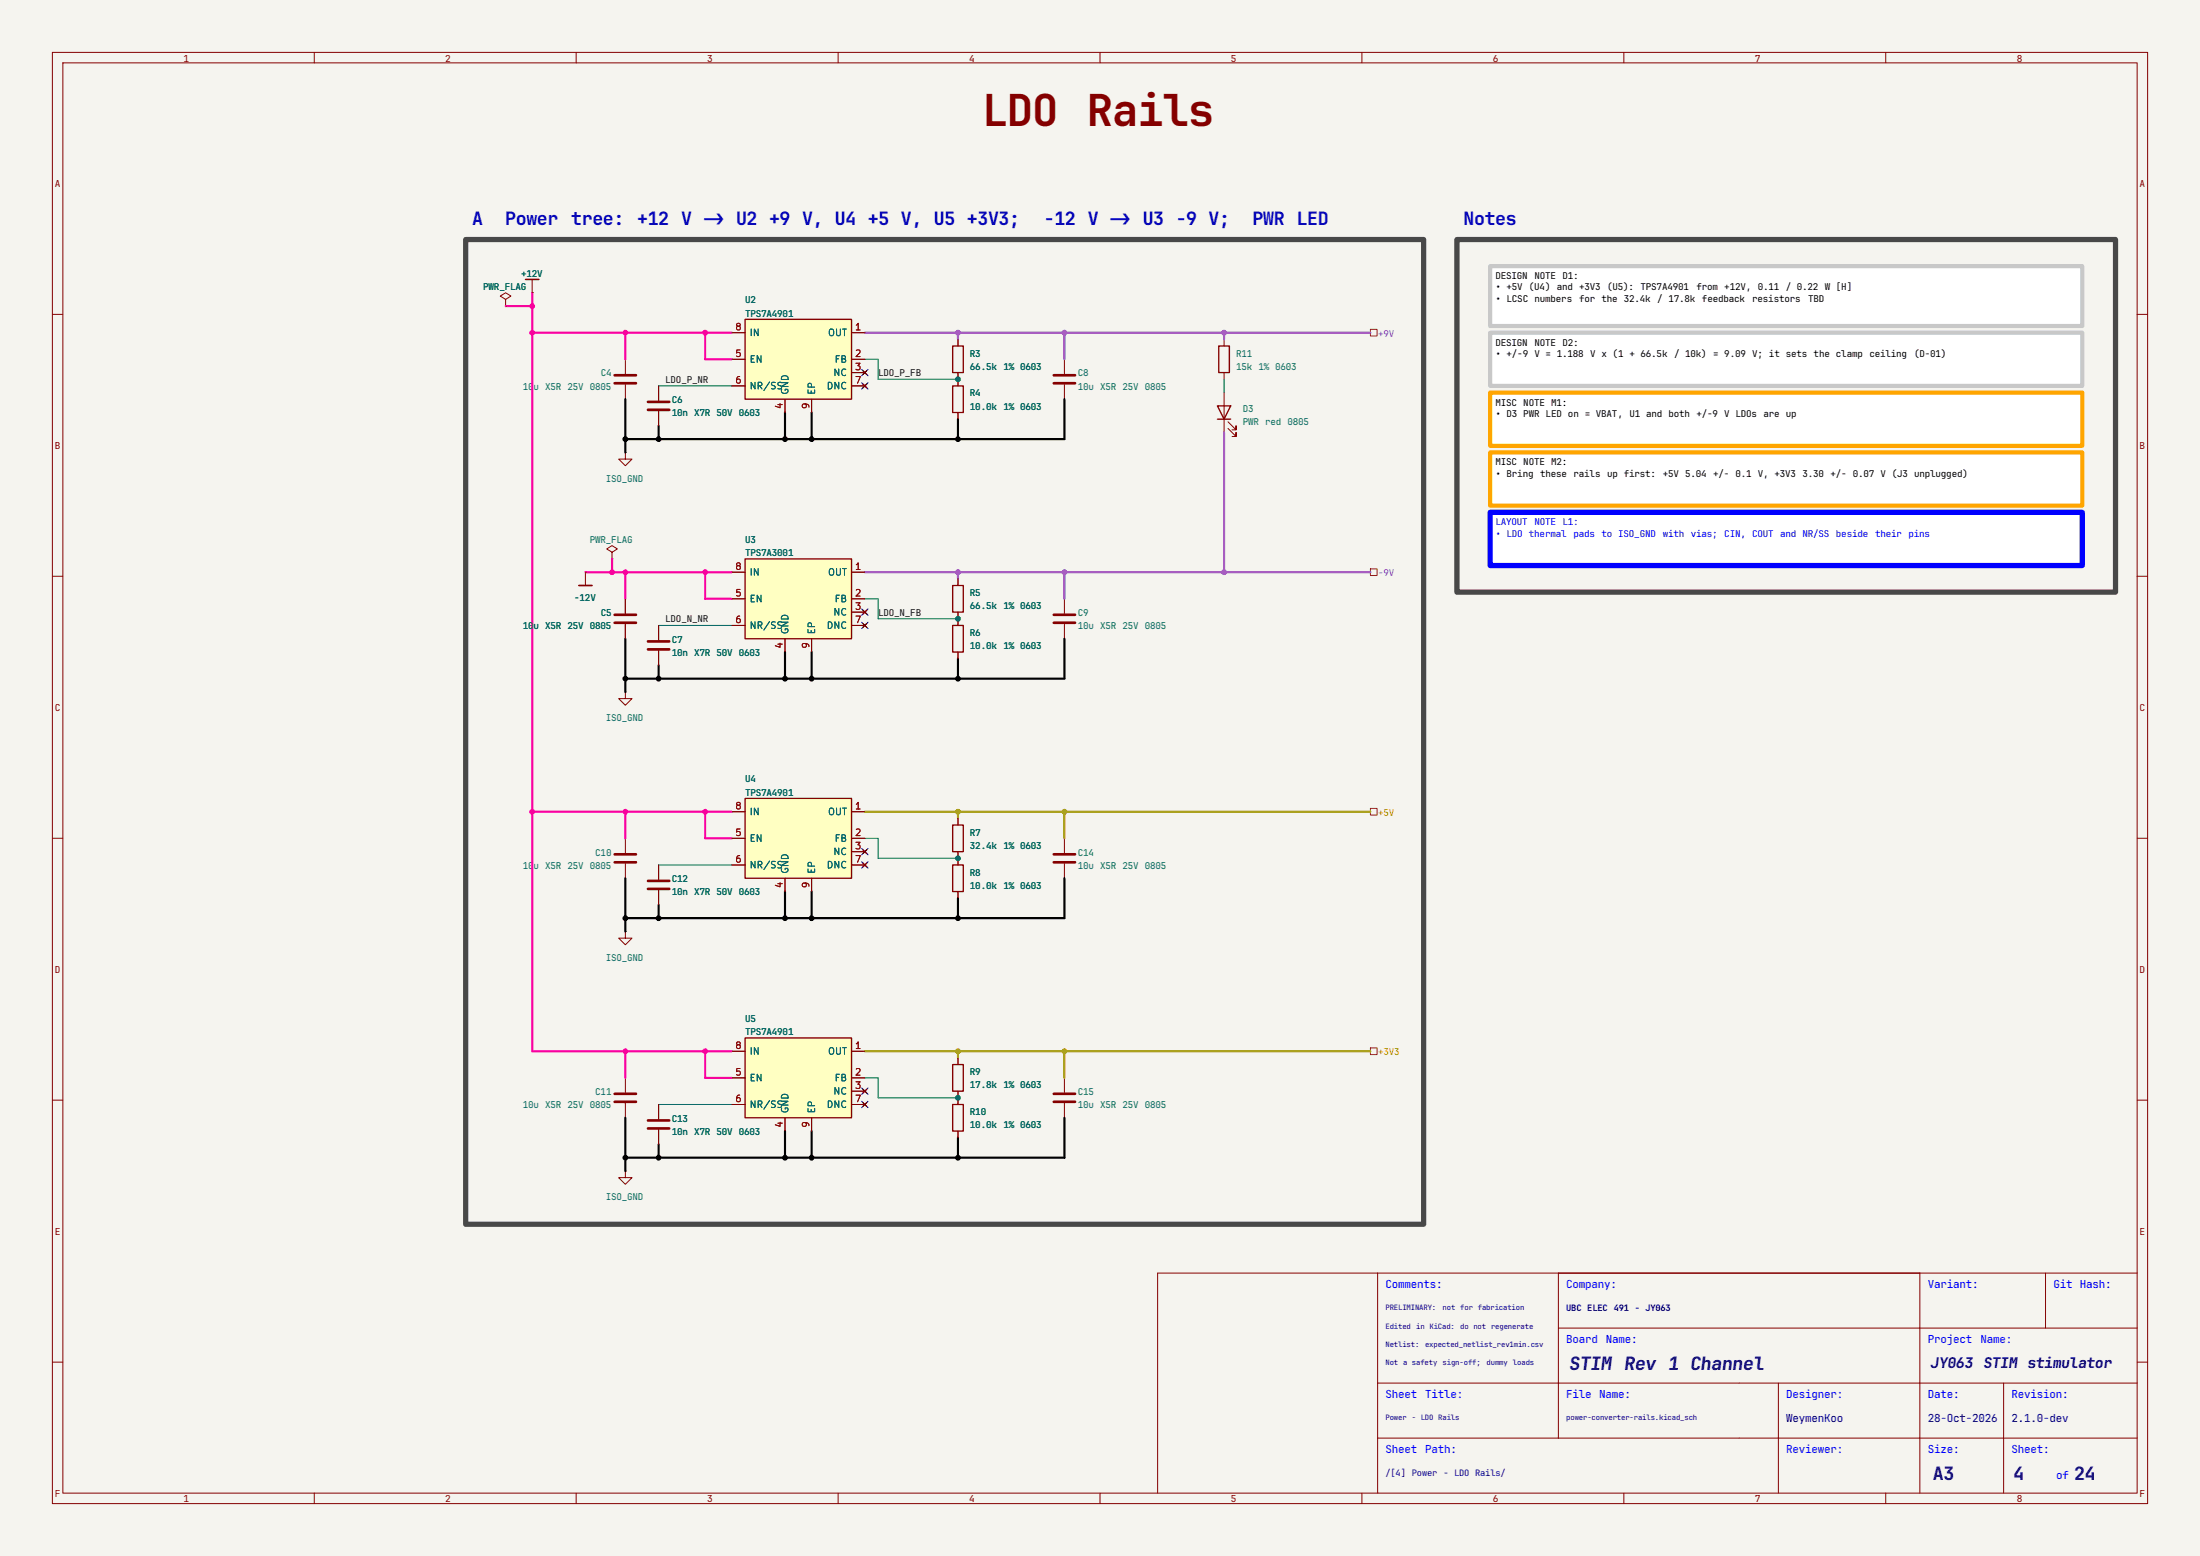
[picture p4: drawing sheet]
<svg xmlns="http://www.w3.org/2000/svg" width="420mm" height="297mm" viewBox="0 0 420 297" stroke-linecap="round" stroke-linejoin="round" font-family="sans-serif">
<path d="M0 0h420v297h-420z" fill="#f5f4ef" stroke="#f5f4ef" stroke-width=".19"/>
<g fill="none" stroke="#840000" stroke-width=".19">
<path d="M10 10h400v277h-400zM12 12h396v273h-396zM60 10v2M110 10v2M160 10v2M210 10v2M260 10v2M310 10v2M360 10v2M10 60h2M408 60h2M10 110h2"/>
<path d="M408 110h2M10 160h2M408 160h2M10 210h2M408 210h2M263 243v42M297.5 253.5h110.5M297.5 243v31.5M366.5 243v42M390.5 243v10.5M408 243h-187v42M10 260h2"/>
<path d="M263 274.5h145M263 264h145M339.5 264v21M382.5 264v21M408 260h2M60 285v2M110 285v2M160 285v2M210 285v2M260 285v2M310 285v2M360 285v2"/>
</g>
<g fill="#fff">
<path d="M284.5 86.4h113v10.1h-113z"/>
<path d="M284.5 63.5h113v10.2h-113z"/>
<path d="M284.5 74.9h113v10.2h-113z"/>
<path d="M284.5 97.8h113v10.2h-113z"/>
<path d="M284.5 50.8h113v11.4h-113z"/>
</g>
<path d="M117.3 163.1h4.1M117.3 164.6h4.1" fill="none" stroke="#840000" stroke-width=".51"/>
<path d="M119.4 160v2.8M119.4 164.8v2.8M182.9 163.8v1.3M182.9 170.2v1.3M182.9 201.9v1.3M182.9 208.3v1.3" fill="none" stroke="#840000" stroke-width=".19"/>
<path d="M181.9 165.1h2v5.1h-2zM181.9 203.2h2v5.1h-2z" fill="none" stroke="#840000" stroke-width=".25"/>
<path d="M142.2 106.7h20.4v15.2h-20.4z" fill="#ffffc2"/>
<path d="M181.9 66h2v5.1h-2zM181.9 73.7h2v5h-2zM142.2 106.7h20.4v15.2h-20.4zM181.9 119.4h2v5.1h-2zM181.9 111.8h2v5h-2z" fill="none" stroke="#840000" stroke-width=".25"/>
<g fill="none" stroke="#840000" stroke-width=".19">
<path d="M119.4 68.6v2.8M119.4 73.4v2.8M125.7 73.7v2.8M125.7 78.5v2.8M182.9 64.8v1.2M182.9 71.1v2.6M182.9 78.7v1.3M119.4 86.4v1.2h1.2l-1.2 1.3-1.3-1.3h1.3M119.4 86.4h.1M116.8 105.4l1.1-.6-1.1-.7-1 .7 1 .6v1.3M116.8 106.7h.1M139.7 109.2h2.5"/>
<path d="M139.7 114.3h2.5M139.7 119.4h2.5M162.6 109.2h2.5M162.6 114.3h2.5M162.6 116.8h2.5M162.6 119.4h2.5M164.7 116.5l.8 .7M164.7 119l.8 .8M165.5 116.5l-.8 .7M165.5 119l-.8 .8M182.9 110.5v1.3M182.9 116.8v2.6"/>
<path d="M149.9 121.9v2.6M154.9 121.9v2.6M182.9 124.5v1.2"/>
</g>
<path d="M117.3 71.6h4.1M117.3 73.2h4.1M123.7 76.7h4.1M123.7 78.2h4.1" fill="none" stroke="#840000" stroke-width=".51"/>
<path d="M142.2 61h20.4v15.2h-20.4z" fill="#ffffc2"/>
<path d="M142.2 61h20.4v15.2h-20.4zM232.4 77.5h2.5l-1.2 2.5zM232.7 66h2v5.1h-2zM232.4 80h2.5M181.9 157.5h2v5.1h-2z" fill="none" stroke="#840000" stroke-width=".25"/>
<g fill="none" stroke="#840000" stroke-width=".19">
<path d="M139.7 63.5h2.5M139.7 68.6h2.5M139.7 73.7h2.5M149.9 76.2v2.5M154.9 76.2v2.5M162.6 63.5h2.5M162.6 68.6h2.5M162.6 71.1h2.5M162.6 73.7h2.5M164.7 70.7l.8 .8M164.7 73.3l.8 .7M165.5 70.7l-.8 .8"/>
<path d="M165.5 73.3l-.8 .7M233.7 64.8v1.2M233.7 71.1v1.3M233.7 74.9v7.7M234.4 81.8l1.6 1.5v-.7v.7h-.8M234.4 80.5l1.6 1.5v-.7v.7h-.8M182.9 156.2v1.3M182.9 162.6v1.2M203.2 205.7v2.8M203.2 210.6v2.8"/>
</g>
<path d="M201.2 208.8h4M201.2 210.3h4" fill="none" stroke="#840000" stroke-width=".51"/>
<path d="M142.2 152.4h20.4v15.2h-20.4z" fill="#ffffc2"/>
<path d="M142.2 152.4h20.4v15.2h-20.4z" fill="none" stroke="#840000" stroke-width=".25"/>
<g fill="none" stroke="#840000" stroke-width=".19">
<path d="M96.5 57.2l1-.7-1-.6-1 .6 1 .7v1.2M96.5 58.4h.1M101.6 55.9h.1M101.6 53.3v2.6M203.2 68.6v2.8M203.2 73.4v2.8M203.2 114.3v2.8M203.2 119.1v2.8M139.7 154.9h2.5M162.6 154.9h2.5M119.4 177.8v1.3h1.2l-1.2 1.2-1.3-1.2h1.3M119.4 177.8h.1"/>
<path d="M139.7 160h2.5M139.7 165.1h2.5M149.9 167.6v2.6M154.9 167.6v2.6M162.6 160h2.5M162.6 162.6h2.5M162.6 165.1h2.5M164.7 162.2l.8 .7M164.7 164.7l.8 .8M165.5 162.2l-.8 .7M165.5 164.7l-.8 .8M203.2 160v2.8"/>
<path d="M203.2 164.8v2.8M119.4 205.7v2.8M119.4 210.6v2.8M119.4 223.5v1.3h1.2l-1.2 1.3-1.3-1.3h1.3M119.4 223.5h.1"/>
</g>
<path d="M201.2 71.6h4M201.2 73.2h4M201.2 117.3h4M201.2 118.9h4M201.2 163.1h4M201.2 164.6h4M117.3 208.8h4.1M117.3 210.3h4.1" fill="none" stroke="#840000" stroke-width=".51"/>
<path d="M100.3 53.3h2.6" fill="none" stroke="#840000" stroke-width=".3"/>
<path d="M142.2 198.1h20.4v15.3h-20.4z" fill="#ffffc2"/>
<path d="M142.2 198.1h20.4v15.3h-20.4zM181.9 210.8h2v5.1h-2z" fill="none" stroke="#840000" stroke-width=".25"/>
<g fill="none" stroke="#840000" stroke-width=".19">
<path d="M96.5 58.4h.1M101.6 55.9h.1M125.7 73.7v2.8M125.7 78.5v2.8M139.7 63.5h2.5M139.7 68.6h2.5M139.7 73.7h2.5M149.9 76.2v2.5M154.9 76.2v2.5M162.6 63.5h2.5M162.6 68.6h2.5M162.6 71.1h2.5"/>
<path d="M162.6 73.7h2.5M164.7 70.7l.8 .8M164.7 73.3l.8 .7M165.5 70.7l-.8 .8M165.5 73.3l-.8 .7M182.9 64.8v1.2M182.9 71.1v2.6M182.9 78.7v1.3M111.8 109.2h.1M111.8 109.2v2.6M119.4 114.3v2.8M119.4 119.1v2.8"/>
<path d="M125.7 119.4v2.8M139.7 109.2h2.5M139.7 114.3h2.5M139.7 119.4h2.5M162.6 109.2h2.5M162.6 114.3h2.5M162.6 116.8h2.5M162.6 119.4h2.5M164.7 116.5l.8 .7M164.7 119l.8 .8M165.5 116.5l-.8 .7M165.5 119l-.8 .8"/>
<path d="M182.9 110.5v1.3M182.9 116.8v2.6M119.4 132.1v1.3h1.2l-1.2 1.2-1.3-1.2h1.3M119.4 132.1h.1M125.7 124.2v2.8M149.9 121.9v2.6M154.9 121.9v2.6M182.9 124.5v1.2M139.7 154.9h2.5M162.6 154.9h2.5M182.9 156.2v1.3M125.7 165.1v2.8"/>
<path d="M125.7 169.9v2.8M139.7 160h2.5M139.7 165.1h2.5M149.9 167.6v2.6M154.9 167.6v2.6M162.6 160h2.5M162.6 162.6h2.5M162.6 165.1h2.5M164.7 162.2l.8 .7M164.7 164.7l.8 .8M165.5 162.2l-.8 .7M165.5 164.7l-.8 .8"/>
<path d="M182.9 162.6v2.5M182.9 170.2v1.3M125.7 210.8v2.8M125.7 215.6v2.8M139.7 200.7h2.5M139.7 205.7h2.5M139.7 210.8h2.5M149.9 213.4v2.5M154.9 213.4v2.5M162.6 200.7h2.5M162.6 205.7h2.5M162.6 208.3h2.5"/>
<path d="M162.6 210.8h2.5M164.7 207.9l.8 .8M164.7 210.4l.8 .8M165.5 207.9l-.8 .8M165.5 210.4l-.8 .8M182.9 201.9v1.3M182.9 208.3v2.5M182.9 215.9v1.3"/>
</g>
<path d="M117.3 117.3h4.1M117.3 118.9h4.1M123.7 122.4h4.1M123.7 124h4.1M123.7 168.1h4.1M123.7 169.7h4.1M123.7 213.9h4.1M123.7 215.4h4.1" fill="none" stroke="#840000" stroke-width=".51"/>
<path d="M110.5 111.8h2.5" fill="none" stroke="#840000" stroke-width=".3"/>
<path d="M261.6 62.9h1.3v1.2h-1.3zM261.6 108.6h1.3v1.3h-1.3zM261.6 154.3h1.3v1.3h-1.3zM261.6 200h1.3v1.3h-1.3z" fill="none" stroke="#725600" stroke-width=".19"/>
<path d="M125.7 73.7h14M165.1 68.6h2.5v3.8h15.3M233.7 72.4v2.5M125.7 119.4h14M165.1 114.3h2.5v3.8h15.3M125.7 165.1h14M165.1 160h2.5v3.8h15.3M125.7 210.8h14M165.1 205.7h2.5v3.9h15.3" fill="none" stroke="#009600" stroke-width=".19"/>
<g fill="none" stroke="#ff00ab" stroke-width=".41">
<path d="M96.5 58.4h5.1M101.6 55.9v144.8h38.1M101.6 63.5h38.1M119.4 63.5v5.1M134.6 63.5v5.1h5.1M111.8 109.2h27.9M116.8 106.7v2.5M119.4 109.2v5.1M134.6 109.2v5.1h5.1M101.6 154.9h38.1M119.4 154.9v5.1M134.6 154.9v5.1h5.1"/>
<path d="M119.4 200.7v5M134.6 200.7v5h5.1"/>
</g>
<g fill="none" stroke="#000" stroke-width=".41">
<path d="M119.4 76.2v10.2M149.9 78.7v5.1M154.9 78.7v5.1M203.2 76.2v7.6h-83.8M125.7 81.3v2.5M182.9 80v3.8M119.4 121.9v10.2M125.7 127v2.5M149.9 124.5v5M154.9 124.5v5M182.9 125.7v3.8M203.2 121.9v7.6h-83.8"/>
<path d="M119.4 167.6v10.2M125.7 172.7v2.6M149.9 170.2v5.1M154.9 170.2v5.1M182.9 171.5v3.8M203.2 167.6v7.7h-83.8M119.4 213.4v10.1M125.7 218.4v2.6M149.9 215.9v5.1M154.9 215.9v5.1M182.9 217.2v3.8M203.2 213.4v7.6h-83.8"/>
</g>
<path d="M165.1 63.5h96.5M182.9 63.5v1.3M203.2 63.5v5.1M233.7 63.5v1.3M233.7 82.6v26.6M165.1 109.2h96.5M182.9 109.2v1.3M203.2 109.2v5.1" fill="none" stroke="#963cc8" stroke-width=".41"/>
<path d="M165.1 154.9h96.5M182.9 154.9v1.3M203.2 154.9v5.1M165.1 200.7h96.5M182.9 200.7v1.2M203.2 200.7v5" fill="none" stroke="#a29b00" stroke-width=".41"/>
<g fill="none" stroke="#000084" stroke-width=".19">
<path d="M164.5 70.5l1.2 1.2M164.5 73.1l1.2 1.2M165.7 70.5l-1.2 1.2M165.7 73.1l-1.2 1.2M164.5 116.2l1.2 1.2M164.5 118.8l1.2 1.2M165.7 116.2l-1.2 1.2M165.7 118.8l-1.2 1.2M164.5 164.5l1.2 1.2M164.5 162l1.2 1.2M165.7 164.5l-1.2 1.2M165.7 162l-1.2 1.2"/>
<path d="M164.5 207.7l1.2 1.2M164.5 210.2l1.2 1.2M165.7 207.7l-1.2 1.2M165.7 210.2l-1.2 1.2"/>
</g>
<path d="M284.5 74.9h113v10.2h-113zM284.5 86.4h113v10.1h-113z" fill="none" stroke="#ffa500" stroke-width=".8"/>
<path d="M284.5 50.8h113v11.4h-113zM284.5 63.5h113v10.2h-113z" fill="none" stroke="#c8c8c8" stroke-width=".8"/>
<path d="M284.5 97.8h113v10.2h-113z" fill="none" stroke="#00f" stroke-width="1"/>
<path d="M88.9 45.7h182.9v188h-182.9zM278.1 45.7h125.8v67.3h-125.8z" fill="none" stroke="#484848" stroke-width="1"/>
<g fill="#963cc8" stroke="#963cc8" stroke-width=".19">
<circle cx="233.7" cy="63.5" r=".46"/>
<circle cx="233.7" cy="109.2" r=".46"/>
<circle cx="203.2" cy="109.2" r=".46"/>
<circle cx="203.2" cy="63.5" r=".46"/>
<circle cx="182.9" cy="63.5" r=".46"/>
<circle cx="182.9" cy="109.2" r=".46"/>
</g>
<g fill="#ff00ab" stroke="#ff00ab" stroke-width=".19">
<circle cx="101.6" cy="63.5" r=".46"/>
<circle cx="101.6" cy="58.4" r=".46"/>
<circle cx="119.4" cy="109.2" r=".46"/>
<circle cx="134.6" cy="109.2" r=".46"/>
<circle cx="116.8" cy="109.2" r=".46"/>
<circle cx="134.6" cy="63.5" r=".46"/>
<circle cx="101.6" cy="154.9" r=".46"/>
<circle cx="119.4" cy="154.9" r=".46"/>
<circle cx="134.6" cy="154.9" r=".46"/>
<circle cx="119.4" cy="63.5" r=".46"/>
<circle cx="119.4" cy="200.7" r=".46"/>
<circle cx="134.6" cy="200.7" r=".46"/>
</g>
<g fill="#a29b00" stroke="#a29b00" stroke-width=".19">
<circle cx="182.9" cy="154.9" r=".46"/>
<circle cx="203.2" cy="154.9" r=".46"/>
<circle cx="182.9" cy="200.7" r=".46"/>
<circle cx="203.2" cy="200.7" r=".46"/>
</g>
<g fill="#000" stroke="#000" stroke-width=".19">
<circle cx="119.4" cy="83.8" r=".46"/>
<circle cx="125.7" cy="83.8" r=".46"/>
<circle cx="149.9" cy="83.8" r=".46"/>
<circle cx="154.9" cy="83.8" r=".46"/>
<circle cx="182.9" cy="83.8" r=".46"/>
<circle cx="119.4" cy="129.5" r=".46"/>
<circle cx="125.7" cy="129.5" r=".46"/>
<circle cx="149.9" cy="129.5" r=".46"/>
<circle cx="154.9" cy="129.5" r=".46"/>
<circle cx="182.9" cy="129.5" r=".46"/>
<circle cx="119.4" cy="175.3" r=".46"/>
<circle cx="125.7" cy="175.3" r=".46"/>
<circle cx="149.9" cy="175.3" r=".46"/>
<circle cx="154.9" cy="175.3" r=".46"/>
<circle cx="182.9" cy="175.3" r=".46"/>
<circle cx="119.4" cy="221" r=".46"/>
<circle cx="125.7" cy="221" r=".46"/>
<circle cx="149.9" cy="221" r=".46"/>
<circle cx="154.9" cy="221" r=".46"/>
<circle cx="182.9" cy="221" r=".46"/>
</g>
<g fill="#009600" stroke="#009600" stroke-width=".19">
<circle cx="182.9" cy="72.4" r=".46"/>
<circle cx="182.9" cy="118.1" r=".46"/>
<circle cx="182.9" cy="163.8" r=".46"/>
<circle cx="182.9" cy="209.6" r=".46"/>
</g>
<text font-size="8.4" fill="#840000" x="187.3" y="24.1">LDO Rails</text>
<g font-size="3.5" fill="#0000c2">
<text x="90.2" y="42.9">A</text>
<text x="96.5" y="42.9">Power</text>
<text x="109.1" y="42.9">tree:</text>
<text x="121.6" y="42.9">+12 V -&gt;U2 +9 V, U4 +5 V, U5 +3V3;</text>
<text x="199.3" y="42.9">-12 V -&gt;U3 -9 V;</text>
<text x="239.1" y="42.9">PWR LED</text>
<text x="279.4" y="42.9">Notes</text>
</g>
<g font-size="3.5" fill="#00007f">
<text x="299.5" y="261.5">STIM Rev 1 Channel</text>
<text x="369" y="282.5">A3</text>
<text x="384.4" y="282.5">4</text>
<text x="396" y="282.5">24</text>
</g>
<g font-size="2.8" fill="#00007f">
<text x="368.5" y="261.2">JY063</text>
<text x="378.6" y="261.2">STIM stimulator</text>
</g>
<g font-size="2.1" fill="#00f">
<text x="264.5" y="245.9">Comments:</text>
<text x="299" y="245.9">Company:</text>
<text x="368" y="245.9">Variant:</text>
<text x="392" y="245.9">Git Hash:</text>
<text x="299" y="256.4">Board</text>
<text x="306.6" y="256.4">Name:</text>
<text x="368" y="256.4">Project</text>
<text x="378.1" y="256.4">Name:</text>
<text x="264.5" y="266.9">Sheet</text>
<text x="272.1" y="266.9">Title:</text>
<text x="299" y="266.9">File Name:</text>
<text x="341" y="266.9">Designer:</text>
<text x="368" y="266.9">Date:</text>
<text x="384" y="266.9">Revision:</text>
<text x="264.5" y="277.4">Sheet</text>
<text x="272.1" y="277.4">Path:</text>
<text x="341" y="277.4">Reviewer:</text>
<text x="368" y="277.4">Size:</text>
<text x="384" y="277.4">Sheet:</text>
<text x="392.5" y="282.4">of</text>
</g>
<g font-size="2.1" fill="#00007f">
<text x="341" y="271.4">WeymenKoo</text>
<text x="368" y="271.4">28-Oct-2026</text>
<text x="384" y="271.4">2.1.0-dev</text>
</g>
<g font-size="1.8" fill="#840000">
<text x="35" y="11.8">1</text>
<text x="85" y="11.8">2</text>
<text x="135" y="11.8">3</text>
<text x="185" y="11.8">4</text>
<text x="235" y="11.8">5</text>
<text x="285" y="11.8">6</text>
<text x="335" y="11.8">7</text>
<text x="385" y="11.8">8</text>
<text x="10.5" y="35.8">A</text>
<text x="408.4" y="35.8">A</text>
<text x="10.5" y="85.8">B</text>
<text x="408.4" y="85.8">B</text>
<text x="10.5" y="135.8">C</text>
<text x="408.4" y="135.8">C</text>
<text x="10.5" y="185.8">D</text>
<text x="408.4" y="185.8">D</text>
<text x="10.5" y="235.8">E</text>
<text x="408.4" y="235.8">E</text>
<text x="10.5" y="285.8">F</text>
<text x="35" y="286.8">1</text>
<text x="85" y="286.8">2</text>
<text x="135" y="286.8">3</text>
<text x="185" y="286.8">4</text>
<text x="235" y="286.8">5</text>
<text x="285" y="286.8">6</text>
<text x="335" y="286.8">7</text>
<text x="385" y="286.8">8</text>
<text x="408.4" y="285.8">F</text>
</g>
<g font-size="1.8" fill="#006464">
<text x="99.5" y="52.8">+12V</text>
<text x="92.3" y="55.4">PWR_FLAG</text>
<text x="142.2" y="57.9">U2</text>
<text x="142.2" y="60.4">TPS7A4901</text>
<text x="114.7" y="71.9">C4</text>
<text x="185.2" y="68.1">R3</text>
<text x="185.2" y="70.6">66.5k</text>
<text x="191.6" y="70.6">1% 0603</text>
<text x="205.7" y="71.9">C8</text>
<text x="236" y="68.1">R11</text>
<text x="236" y="70.6">15k 1% 0603</text>
<text x="99.8" y="74.4">10u X5R 25V 0805</text>
<text x="128.3" y="76.9">C6</text>
<text x="185.2" y="75.7">R4</text>
<text x="205.7" y="74.4">10u X5R 25V 0805</text>
<text x="128.3" y="79.5">10n X7R 50V 0603</text>
<text x="185.2" y="78.2">10.0k</text>
<text x="191.6" y="78.2">1% 0603</text>
<text x="237.2" y="78.6">D3</text>
<text x="237.2" y="81.1">PWR red 0805</text>
<text x="115.6" y="91.9">ISO_GND</text>
<text x="112.6" y="103.6">PWR_FLAG</text>
<text x="142.2" y="103.6">U3</text>
<text x="142.2" y="106.2">TPS7A3001</text>
<text x="185.2" y="113.8">R5</text>
<text x="109.6" y="114.8">-12V</text>
<text x="114.7" y="117.6">C5</text>
<text x="185.2" y="116.3">66.5k</text>
<text x="191.6" y="116.3">1% 0603</text>
<text x="205.7" y="117.6">C9</text>
<text x="99.8" y="120.1">10u X5R 25V 0805</text>
<text x="128.3" y="125.2">10n X7R 50V 0603</text>
<text x="128.3" y="122.7">C7</text>
<text x="185.2" y="121.4">R6</text>
<text x="185.2" y="123.9">10.0k</text>
<text x="191.6" y="123.9">1% 0603</text>
<text x="205.7" y="120.1">10u X5R 25V 0805</text>
<text x="115.6" y="137.7">ISO_GND</text>
<text x="142.2" y="149.3">U4</text>
<text x="142.2" y="151.9">TPS7A4901</text>
<text x="185.2" y="159.5">R7</text>
<text x="99.8" y="165.8">10u X5R 25V 0805</text>
<text x="113.6" y="163.3">C10</text>
<text x="185.2" y="167.1">R8</text>
<text x="185.2" y="162">32.4k</text>
<text x="191.6" y="162">1% 0603</text>
<text x="205.7" y="165.8">10u X5R 25V 0805</text>
<text x="205.7" y="163.3">C14</text>
<text x="128.3" y="170.9">10n X7R 50V 0603</text>
<text x="128.3" y="168.4">C12</text>
<text x="185.2" y="169.7">10.0k</text>
<text x="191.6" y="169.7">1% 0603</text>
<text x="115.6" y="183.4">ISO_GND</text>
<text x="142.2" y="195.1">U5</text>
<text x="142.2" y="197.6">TPS7A4901</text>
<text x="113.6" y="209">C11</text>
<text x="185.2" y="205.2">R9</text>
<text x="185.2" y="207.8">17.8k</text>
<text x="191.6" y="207.8">1% 0603</text>
<text x="205.7" y="209">C15</text>
<text x="99.8" y="211.6">10u X5R 25V 0805</text>
<text x="128.3" y="214.1">C13</text>
<text x="185.2" y="212.8">R10</text>
<text x="185.2" y="215.4">10.0k</text>
<text x="191.6" y="215.4">1% 0603</text>
<text x="205.7" y="211.6">10u X5R 25V 0805</text>
<text x="128.3" y="216.6">10n X7R 50V 0603</text>
<text x="115.6" y="229.1">ISO_GND</text>
</g>
<g font-size="1.8">
<text x="285.5" y="53.3">DESIGN</text>
<text x="292.9" y="53.3">NOTE D1:</text>
<text x="285.5" y="55.4">• +5V (U4) and +3V3 (U5):</text>
<text x="285.5" y="57.6">• LCSC numbers</text>
<text x="301.5" y="57.6">for the 32.4k</text>
<text x="313.2" y="55.4">TPS7A4901</text>
<text x="316.4" y="57.6">/ 17.8k</text>
<text x="323.8" y="55.4">from +12V,</text>
<text x="324.9" y="57.6">feedback</text>
<text x="334.5" y="57.6">resistors</text>
<text x="335.6" y="55.4">0.11 / 0.22 W [H]</text>
<text x="345.2" y="57.6">TBD</text>
<text x="285.5" y="66">DESIGN</text>
<text x="292.9" y="66">NOTE D2:</text>
<text x="285.5" y="68.1">• +/-9 V = 1.188</text>
<text x="303.6" y="68.1">V x (1 + 66.5k</text>
<text x="319.6" y="68.1">/ 10k) = 9.09 V; it sets the clamp</text>
<text x="356.9" y="68.1">ceiling</text>
<text x="365.4" y="68.1">(D-01)</text>
<text x="285.5" y="77.4">MISC NOTE M1:</text>
<text x="285.5" y="79.6">• D3 PWR LED on = VBAT,</text>
<text x="311.1" y="79.6">U1 and both +/-9 V LDOs are up</text>
<text x="285.5" y="88.8">MISC NOTE M2:</text>
<text x="285.5" y="91">• Bring</text>
<text x="294" y="91">these</text>
<text x="300.4" y="91">rails</text>
<text x="306.8" y="91">up first:</text>
<text x="317.5" y="91">+5V 5.04 +/- 0.1 V, +3V3 3.30 +/- 0.07 V (J3 unplugged)</text>
</g>
<g font-size="1.8" fill="#963cc8">
<text x="263.1" y="64.2">+9V</text>
<text x="263.1" y="110">-9V</text>
</g>
<g font-size="1.8" fill="#0f0f0f">
<text x="167.6" y="71.8">LDO_P_FB</text>
<text x="127" y="73.1">LDO_P_NR</text>
<text x="127" y="118.8">LDO_N_NR</text>
<text x="167.6" y="117.5">LDO_N_FB</text>
</g>
<g font-size="1.8" fill="#00f">
<text x="285.5" y="100.3">LAYOUT</text>
<text x="292.9" y="100.3">NOTE L1:</text>
<text x="285.5" y="102.4">• LDO thermal</text>
<text x="300.4" y="102.4">pads to ISO_GND</text>
<text x="317.5" y="102.4">with vias;</text>
<text x="329.2" y="102.4">CIN, COUT and NR/SS</text>
<text x="350.5" y="102.4">beside</text>
<text x="358" y="102.4">their</text>
<text x="364.3" y="102.4">pins</text>
</g>
<g font-size="1.8" fill="#a29b00">
<text x="263.1" y="155.7">+5V</text>
<text x="263.1" y="201.4">+3V3</text>
</g>
<g font-size="1.7" fill="#00007f">
<text x="299" y="250.2">UBC ELEC 491 - JY063</text>
<text x="264.5" y="281.7">/[4] Power</text>
<text x="275.6" y="281.7">- LDO Rails/</text>
</g>
<g font-size="1.4" fill="#00007f">
<text x="264.5" y="250.1">PRELIMINARY:</text>
<text x="275.4" y="250.1">not for fabrication</text>
<text x="264.5" y="253.6">Edited</text>
<text x="264.5" y="257.1">Netlist:</text>
<text x="270.4" y="253.6">in KiCad:</text>
<text x="272.1" y="257.1">expected_netlist_rev1min.csv</text>
<text x="278.8" y="253.6">do not regenerate</text>
<text x="264.5" y="260.6">Not a safety</text>
<text x="275.4" y="260.6">sign-off;</text>
<text x="283.8" y="260.6">dummy</text>
<text x="288.8" y="260.6">loads</text>
<text x="264.5" y="271.1">Power</text>
<text x="269.5" y="271.1">- LDO Rails</text>
<text x="299" y="271.1">power-converter-rails.kicad_sch</text>
</g>
<g font-size="1.3" fill="#a90000">
<text x="140.2" y="63.4">8</text>
<text x="163.1" y="63.4">1</text>
<text x="140.2" y="68.4">5</text>
<text x="163.1" y="68.4">2</text>
<text x="163.1" y="71">3</text>
<text x="140.2" y="73.5">6</text>
<text x="163.1" y="73.5">7</text>
<text x="149.7" y="78.2" transform="rotate(-90 149.7 78.2)">4</text>
<text x="154.8" y="78.2" transform="rotate(-90 154.8 78.2)">9</text>
<text x="140.2" y="109.1">8</text>
<text x="163.1" y="109.1">1</text>
<text x="140.2" y="114.2">5</text>
<text x="140.2" y="119.2">6</text>
<text x="163.1" y="114.2">2</text>
<text x="163.1" y="116.7">3</text>
<text x="163.1" y="119.2">7</text>
<text x="149.7" y="123.9" transform="rotate(-90 149.7 123.9)">4</text>
<text x="154.8" y="123.9" transform="rotate(-90 154.8 123.9)">9</text>
<text x="140.2" y="154.8">8</text>
<text x="163.1" y="154.8">1</text>
<text x="140.2" y="159.9">5</text>
<text x="163.1" y="159.9">2</text>
<text x="140.2" y="165">6</text>
<text x="163.1" y="162.4">3</text>
<text x="163.1" y="165">7</text>
<text x="149.7" y="169.6" transform="rotate(-90 149.7 169.6)">4</text>
<text x="154.8" y="169.6" transform="rotate(-90 154.8 169.6)">9</text>
<text x="140.2" y="200.5">8</text>
<text x="163.1" y="200.5">1</text>
<text x="140.2" y="205.6">5</text>
<text x="163.1" y="205.6">2</text>
<text x="163.1" y="208.1">3</text>
<text x="140.2" y="210.7">6</text>
<text x="149.7" y="215.4" transform="rotate(-90 149.7 215.4)">4</text>
<text x="154.8" y="215.4" transform="rotate(-90 154.8 215.4)">9</text>
<text x="163.1" y="210.7">7</text>
</g>
<g font-size="1.3" fill="#006464">
<text x="143" y="64.5">IN</text>
<text x="157.9" y="64.5">OUT</text>
<text x="143" y="69.5">EN</text>
<text x="159.2" y="69.5">FB</text>
<text x="143" y="74.6">NR/SS</text>
<text x="150.8" y="75.5" transform="rotate(-90 150.8 75.5)">GND</text>
<text x="155.9" y="75.5" transform="rotate(-90 155.9 75.5)">EP</text>
<text x="157.7" y="74.6">DNC</text>
<text x="159" y="72.1">NC</text>
<text x="143" y="110.2">IN</text>
<text x="157.9" y="110.2">OUT</text>
<text x="143" y="115.3">EN</text>
<text x="159" y="117.8">NC</text>
<text x="159.2" y="115.3">FB</text>
<text x="143" y="120.3">NR/SS</text>
<text x="150.8" y="121.2" transform="rotate(-90 150.8 121.2)">GND</text>
<text x="155.9" y="121.2" transform="rotate(-90 155.9 121.2)">EP</text>
<text x="157.7" y="120.3">DNC</text>
<text x="143" y="155.9">IN</text>
<text x="157.9" y="155.9">OUT</text>
<text x="143" y="161">EN</text>
<text x="159.2" y="161">FB</text>
<text x="143" y="166.1">NR/SS</text>
<text x="150.8" y="166.9" transform="rotate(-90 150.8 166.9)">GND</text>
<text x="155.9" y="166.9" transform="rotate(-90 155.9 166.9)">EP</text>
<text x="157.7" y="166.1">DNC</text>
<text x="159" y="163.5">NC</text>
<text x="143" y="201.6">IN</text>
<text x="157.9" y="201.6">OUT</text>
<text x="143" y="206.7">EN</text>
<text x="159" y="209.2">NC</text>
<text x="159.2" y="206.7">FB</text>
<text x="143" y="211.8">NR/SS</text>
<text x="150.8" y="212.6" transform="rotate(-90 150.8 212.6)">GND</text>
<text x="155.9" y="212.6" transform="rotate(-90 155.9 212.6)">EP</text>
<text x="157.7" y="211.8">DNC</text>
</g>
</svg>
